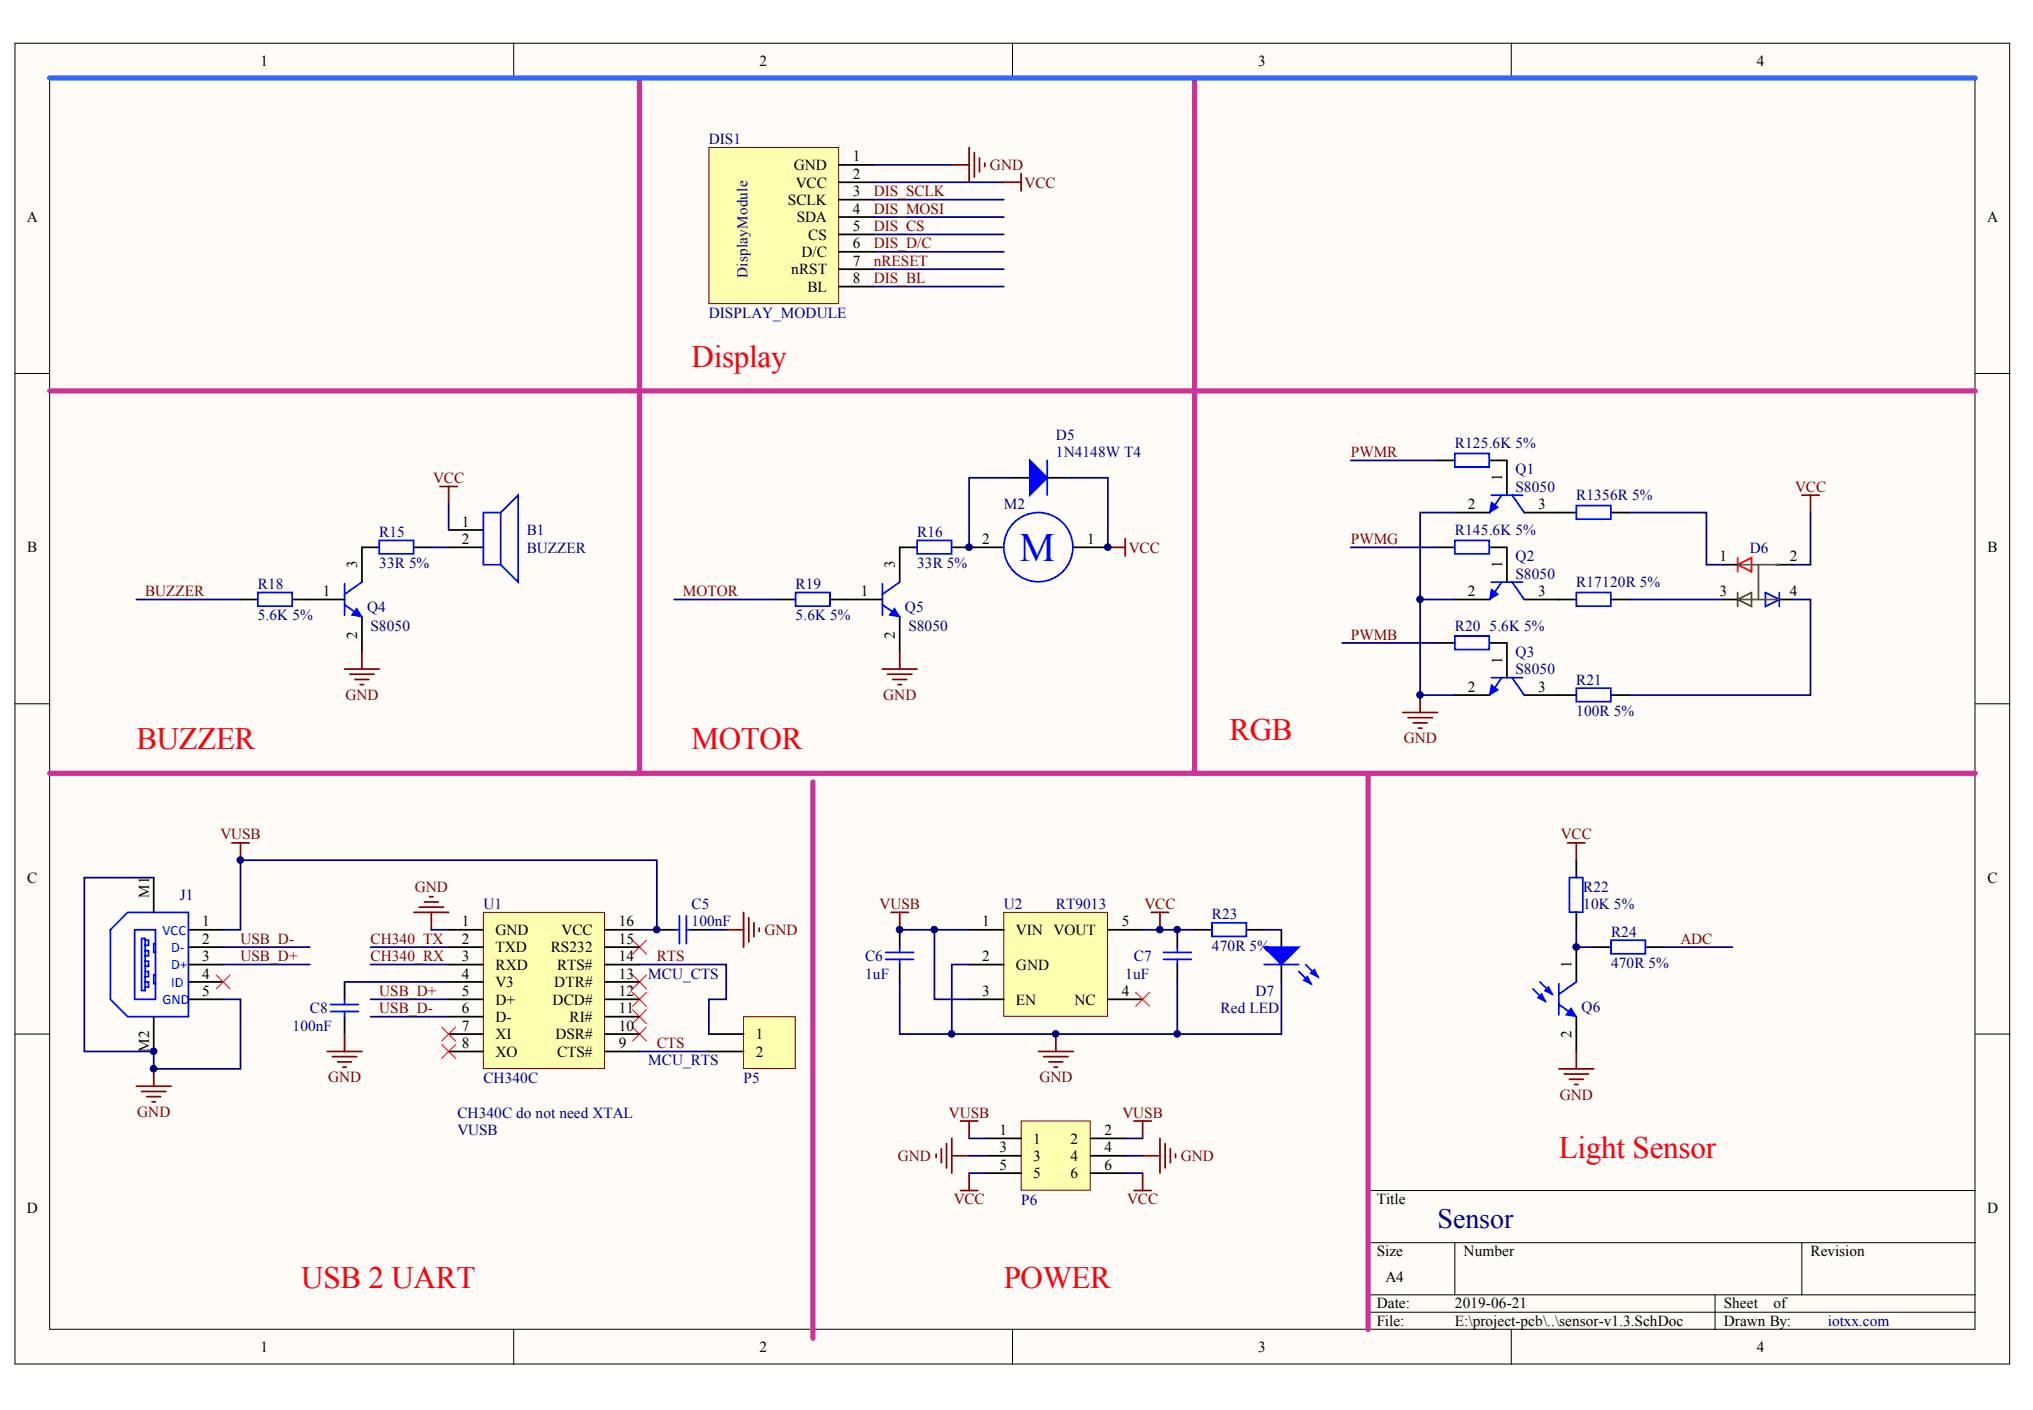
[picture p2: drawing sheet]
<svg xmlns="http://www.w3.org/2000/svg" width="287mm" height="199mm" viewBox="0 0 287 199" stroke-linecap="round" stroke-linejoin="round" font-family="sans-serif">
<g fill="#fffcf8" stroke="#000" stroke-width=".14">
<path d="M2.1 6.1h281.4v186.4h-281.4z"/>
<path d="M7 11h271.6v176.6h-271.6z"/>
</g>
<g fill="none" stroke="#000" stroke-width=".14">
<path d="M72.5 6.1v4.9M142.8 6.1v4.9M213.2 6.1v4.9M2.1 52.7h4.9M278.7 52.7h4.9M2.1 99.3h4.9M278.7 99.3h4.9M2.1 145.9h4.9M278.7 145.9h4.9M193 175.4h85.7M205.2 175.4v7.3M254.2 175.4v7.3"/>
<path d="M278.7 168h-85.7v19.6M72.5 187.6v4.9M142.8 187.6v4.9M193 182.7h85.7M193 185.2h85.7M213.2 187.6v4.9M242 182.7v4.9"/>
</g>
<path d="M245.1 79.7l2-1v2z" fill="none" stroke="#f00" stroke-width=".24"/>
<path d="M245.1 84.6l2-1v2zM245.1 83.6v2" fill="none" stroke="#00bf00" stroke-width=".24"/>
<g fill="none" stroke="#00f" stroke-width=".24">
<path d="M53.5 76.3h4.9v1.9h-4.9zM68.2 72.3h2.4v7.4h-2.4zM70.6 72.3l2.5-2.4v12.2l-2.5-2.4M129.4 76.3h4.8v1.9h-4.8zM147.7 65v4.9M151.4 77.2a4.9 4.9 0 0 0-7.1-4.3 4.9 4.9 0 0 0-.7 8.2 4.9 4.9 0 0 0 7.7-3l.1-.9M205.2 64h4.9v1.9h-4.9zM205.2 76.3h4.9v1.9h-4.9zM210.4 69.9h4.4M211.9 69.9l-1.8 2.4M213.3 69.9l1.7 2.4M222.4 71.3h4.9v2h-4.9z"/>
<path d="M36.4 83.6h4.8v1.9h-4.8zM48.6 85.3l2.5 1.7M48.6 82.4v4.4M51.1 82.1l-2.5 1.8M112.2 83.6h4.9v1.9h-4.9zM124.5 85.3l2.4 1.7M124.5 82.4v4.4M126.9 82.1l-2.4 1.8M205.2 89.7h4.9v2h-4.9zM210.4 82.1h4.4M210.4 95.6h4.4M211.9 82.1l-1.8 2.5"/>
<path d="M211.9 95.6l-1.8 2.5M213.3 82.1l1.7 2.5M213.3 95.6l1.7 2.5M222.4 83.6h4.9v1.9h-4.9zM222.4 97.1h4.9v1.9h-4.9zM249.1 83.6l1.9 1-1.9 1zM251 83.6v2"/>
</g>
<path d="M245.1 78.7v2" fill="none" stroke="#ee0e22" stroke-width=".24"/>
<g fill="none" stroke="#000" stroke-width=".24">
<path d="M53.5 77.2h-2.4v4.9M58.4 77.2h2.4M63.3 77.2h4.9M63.3 74.8h4.9M129.4 77.2h-2.5v4.9M134.3 77.2h7.3M142.8 67.4h2.5M147.7 67.4h2.5M151.4 77.2h4.9M202.8 65h2.4M202.8 77.2h2.4M205.2 72.3h4.9"/>
<path d="M210.1 65h2.5v4.9M210.1 77.2h2.5v4.9M215 72.3h7.4M227.3 72.3h2.4M243.2 79.7h2.4M250.5 79.7h2.5M33.9 84.6h2.5M41.3 84.6h7.3M51.1 87v5M109.8 84.6h2.4M117.1 84.6h7.4M126.9 87v5"/>
<path d="M202.8 90.7h2.4M205.2 84.6h4.9M205.2 98.1h4.9M210.1 90.7h2.5v4.9M215 84.6h7.4M215 98.1h7.4M227.3 84.6h2.4M227.3 98.1h2.4M243.2 84.6h2.4M250.5 84.6h2.5"/>
</g>
<path d="M245.1 79.7h5.9M248.1 79.7v4.9M245.1 84.6h5.9" fill="none" stroke="#505050" stroke-width=".24"/>
<g fill="none" stroke="#800000" stroke-width=".24">
<path d="M134.3 23.3h2.4M136.7 20.8v4.9M137.5 21.6v3.4M138.2 22.3v1.9M138.9 23v.5M141.6 25.7h2.5M144.1 24.5v2.4M62.1 68.6h2.4M63.3 68.6v2.5M156.3 77.2h2.4M158.7 76v2.5M254.2 69.9h2.4"/>
<path d="M255.4 69.9v2.4M48.6 94.4h4.9M49.3 95.1h3.5M50.1 95.9h1.9M50.8 96.6h.5M51.1 92v2.4M124.5 94.4h4.9M125.2 95.1h3.4M126 95.9h1.9M126.7 96.6h.5M126.9 92v2.4M200.4 98.1v2.4"/>
<path d="M197.9 100.5h4.9M198.6 101.3h3.5M199.4 102h1.9M200.1 102.7h.5"/>
</g>
<g fill="none" stroke="#000080" stroke-width=".24">
<path d="M123.3 23.3h11M123.3 25.7h18.3M123.3 28.2h18.3M123.3 30.6h18.3M123.3 33.1h18.3M123.3 35.5h18.3M123.3 38h18.3M123.3 40.4h18.3M63.3 71.1v3.7M142.8 67.4h-6.1v9.8M150.2 67.4h6.1v9.8M190.6 65h12.2"/>
<path d="M190.6 77.2h12.2M229.7 72.3h11v7.4h2.5M255.4 72.3v7.4h-2.4M19.2 84.6h14.7M95.1 84.6h14.7M189.3 90.7h13.5M229.7 84.6h13.5"/>
</g>
<g fill="#00f" stroke="#00f" stroke-width=".14">
<path d="M210.4 70.9l1 .7-1.3 .7z"/>
<path d="M210.4 83.1l1 .8-1.3 .7z"/>
<path d="M210.4 96.6l1 .8-1.3 .7z"/>
<path d="M50.3 85.8l.8 1.2-1.5-.2z"/>
<path d="M126.2 85.8l.7 1.2-1.4-.2z"/>
</g>
<path d="M145.3 65l2.4 2.4-2.4 2.5z" fill="#00f" stroke="#00f" stroke-width=".24"/>
<path d="M90.2 11v98.1M168.5 11v98.1M7 55.2h271.7M7 109.1h271.7" fill="none" stroke="#c39" stroke-width=".73"/>
<path d="M141.6 128.7h14.6v14.7h-14.6z" fill="#ffffb0" stroke="#800000" stroke-width=".14"/>
<g fill="none" stroke="#000" stroke-width=".24">
<path d="M21.7 123.8v4.9M26.6 131.2h4.9M26.6 136.1h4.9M26.6 133.7h4.9M26.6 138.6h4.9M92.7 131.2h2.4M97.6 131.2h2.4M126.9 131.2v2.5M126.9 136.1v2.5M136.7 131.2h4.9M136.7 136.1h4.9M156.3 131.2h4.9"/>
<path d="M166.1 131.2v2.5M166.1 136.1v2.5M168.5 131.2h2.5M175.9 131.2h2.4M180.8 131.2v2.5M180.8 136.1v2.5M21.7 143.5v4.9M26.6 141h4.9M136.7 141h4.9M156.3 141h4.9"/>
</g>
<g fill="none" stroke="#00f" stroke-width=".24">
<path d="M18 128.7h8.6v14.8h-8.6l-2.4-2.5v-9.8zM19 131.2h2.9v9.8h-2.9zM20 132.4h.5v7.4h-.5zM20.5 135.6h.5v.8h-.5M20.5 134.1h.5v.8h-.5M20.5 132.7h.5v.7h-.5M20.5 137.1h.5v.7h-.5M20.5 138.6h.5v.7h-.5M21.9 133.2h-.2v1.2h.2M21.9 137.6h-.2v1.2h.2M95.1 131.2h.7M95.8 129.2v4"/>
<path d="M96.8 129.2v4M96.8 131.2h.8M125 134.4h3.9M125 135.4h3.9M126.9 133.7v.7M126.9 135.4v.7M164.1 134.4h3.9M164.1 135.4h3.9M166.1 133.7v.7M166.1 135.4v.7M171 130.2h4.8v1.9h-4.8zM178.3 136.1h4.9"/>
<path d="M183.2 137.1l1.7 1.7M184.2 136.1l1.7 1.7"/>
</g>
<g fill="none" stroke="#800000" stroke-width=".24">
<path d="M32.7 118.9h2.4M33.9 118.9v2.5M58.4 128.7h4.9M59.1 128h3.5M59.9 127.3h1.9M60.6 126.5h.5M60.8 128.7v2.5M102.5 131.2h2.4M104.9 128.7v5M105.6 129.5v3.4M106.4 130.2v2M107.1 131v.4"/>
<path d="M162.4 128.7h2.5M163.6 128.7v2.5M19.2 153.3h4.9M20 154h3.4M20.7 154.8h2M21.4 155.5h.5M21.7 150.8v2.5M146.5 148.4h4.9M147.2 149.1h3.5M148 149.8h1.9M148.7 150.6h.5M149 145.9v2.5"/>
</g>
<g fill="none" stroke="#000080" stroke-width=".24">
<path d="M60.8 77.2h2.5M31.5 131.2h2.4v-9.8h58.8v9.8h-2.5M31.5 133.7h12.2M31.5 136.1h12.2M48.6 138.6h14.7M52.3 133.7h11M52.3 136.1h11M60.8 131.2h2.5M131.8 131.2v9.8h4.9M136.7 136.1h-2.4v9.8h-7.4v-7.3M161.2 131.2h7.3M166.1 138.6v7.3h-31.8"/>
<path d="M178.3 131.2h2.5M180.8 138.6v7.3h-14.7M52.3 141h11M52.3 143.5h11"/>
</g>
<path d="M89.2 132.7l2 1.9M89.2 137.6l2 1.9M91.2 132.7l-2 1.9M91.2 137.6l-2 1.9M89.2 140l2 2M89.2 142.5l2 1.9M89.2 144.9l2 2M91.2 140l-2 2M91.2 142.5l-2 1.9M91.2 144.9l-2 2M160.2 140l2 2M162.2 140l-2 2" fill="none" stroke="#f00" stroke-width=".14"/>
<g fill="#00f" stroke="#00f" stroke-width=".24">
<path d="M178.3 133.7h4.9l-2.4 2.4z"/>
<path d="M184.4 137.8l.5 1-.9-.5z"/>
<path d="M185.4 136.8l.5 1-1-.5z"/>
</g>
<path d="M68.2 128.7h17.1v22.1h-17.1z" fill="#ffffb0" stroke="#800000" stroke-width=".14"/>
<g fill="none" stroke="#000" stroke-width=".24">
<path d="M63.3 131.2h4.9M63.3 133.7h4.9M63.3 136.1h4.9M63.3 138.6h4.9M85.3 131.2h4.9M85.3 133.7h4.9M85.3 136.1h4.9M85.3 138.6h4.9M63.3 141h4.9M63.3 143.5h4.9M63.3 145.9h4.9M63.3 148.4h4.9"/>
<path d="M85.3 141h4.9M85.3 143.5h4.9M85.3 145.9h4.9M85.3 148.4h4.9"/>
</g>
<path d="M144.1 158.2h9.7v9.7h-9.7z" fill="#ffffb0" stroke="#800000" stroke-width=".14"/>
<path d="M222.4 121.4v2.4M222.4 128.7v2.5M222.4 133.7v4.9M224.8 133.7h2.5M232.2 133.7h2.4M222.4 143.5v4.9M139.2 160.6h4.9M139.2 163.1h4.9M139.2 165.5h4.9M153.9 160.6h4.8M153.9 163.1h4.8M153.9 165.5h4.8" fill="none" stroke="#000" stroke-width=".24"/>
<g fill="none" stroke="#800000" stroke-width=".24">
<path d="M221.2 118.9h2.4M222.4 118.9v2.5M135.5 158.2h2.4M136.7 158.2v2.4M160 158.2h2.4M161.2 158.2v2.4M219.9 150.8h4.9M220.7 151.6h3.4M221.4 152.3h2M222.1 153h.5M222.4 148.4v2.4M132.1 162.8v.5"/>
<path d="M132.8 162.1v2M133.5 161.4v3.4M134.3 160.6v4.9M134.3 163.1h2.4M135.5 168h2.4M136.7 165.5v2.5M160 168h2.4M161.2 163.1h2.4M161.2 165.5v2.5M163.6 160.6v4.9M164.4 161.4v3.4M165.1 162.1v2"/>
<path d="M165.8 162.8v.5"/>
</g>
<path d="M222.4 131.2v2.5h2.4M234.6 133.7h9.8M136.7 163.1h2.5M136.7 160.6h2.5M136.7 165.5h2.5M158.7 163.1h2.5M158.7 160.6h2.5M158.7 165.5h2.5" fill="none" stroke="#000080" stroke-width=".24"/>
<path d="M114.7 110.4v78.4M193 109.1v78.5" fill="none" stroke="#c39" stroke-width=".73"/>
<path d="M216.3 139.5l1.7 1.8M217.2 138.6l1.8 1.7M219.9 138.8v4.4M221.4 123.8h1.9v4.9h-1.9zM222.4 138.6l-2.5 1.7M227.3 132.7h4.8v1.9h-4.8zM219.9 141.8l2.5 1.7" fill="none" stroke="#00f" stroke-width=".24"/>
<path d="M221.6 142.2l.8 1.3-1.5-.3z" fill="#00f" stroke="#00f" stroke-width=".14"/>
<g fill="#00f" stroke="#00f" stroke-width=".24">
<path d="M218.5 139.3l.5 1-1-.5z"/>
<path d="M217.5 140.3l.5 1-1-.5z"/>
</g>
<path d="M62.3 144.9l2 2M62.3 147.4l2 2M64.3 144.9l-2 2M64.3 147.4l-2 2" fill="none" stroke="#f00" stroke-width=".14"/>
<path d="M100 20.8h18.3v22h-18.3z" fill="#ffffb0" stroke="#800000" stroke-width=".14"/>
<path d="M118.4 23.3h4.9M118.4 25.7h4.9M118.4 28.2h4.9M118.4 30.6h4.9M118.4 33.1h4.9M118.4 35.5h4.9M118.4 38h4.9M118.4 40.4h4.9M48.6 138.6v2.4M48.6 143.5v2.4" fill="none" stroke="#000" stroke-width=".24"/>
<path d="M205.2 72.3h-4.8v25.8h4.8M200.4 84.6h4.8M253 84.6h2.4v13.5h-25.7M21.7 123.8h-9.8v24.6h9.8v2.4h12.2v-9.8h-2.4M90.2 136.1h12.3v4.9h-2.5v4.9M100 131.2h2.5M126.9 131.2h9.8M90.2 148.4h9.8" fill="none" stroke="#000080" stroke-width=".24"/>
<path d="M30.5 137.6l2 1.9M32.5 137.6l-2 1.9" fill="none" stroke="#f00" stroke-width=".14"/>
<path d="M46.7 142.7h3.9M46.7 141.8h3.9M48.6 141v.8M48.6 142.7v.8" fill="none" stroke="#00f" stroke-width=".24"/>
<path d="M125.7 128.7h2.5M126.9 128.7v2.5M46.2 148.4h4.9M46.9 149.1h3.4M47.6 149.8h2M48.4 150.6h.5M48.6 145.9v2.5" fill="none" stroke="#800000" stroke-width=".24"/>
<path d="M7 11h271.7" fill="none" stroke="#36f" stroke-width=".73"/>
<path d="M104.9 143.5h7.3v7.3h-7.3z" fill="#ffffb0" stroke="#800000" stroke-width=".14"/>
<path d="M100 145.9h4.9M100 148.4h4.9" fill="none" stroke="#000" stroke-width=".24"/>
<g fill="#000080" stroke="#000080" stroke-width=".14">
<circle cx="21.7" cy="150.8" r=".47"/>
<circle cx="21.7" cy="148.3" r=".47"/>
<circle cx="33.9" cy="121.4" r=".47"/>
<circle cx="92.6" cy="131.2" r=".47"/>
<circle cx="126.9" cy="131.2" r=".47"/>
<circle cx="131.8" cy="131.2" r=".47"/>
<circle cx="134.2" cy="145.9" r=".47"/>
<circle cx="136.7" cy="77.2" r=".47"/>
<circle cx="148.9" cy="145.9" r=".47"/>
<circle cx="156.3" cy="77.2" r=".47"/>
<circle cx="163.6" cy="131.2" r=".47"/>
<circle cx="166.1" cy="145.9" r=".47"/>
<circle cx="166.1" cy="131.2" r=".47"/>
<circle cx="200.3" cy="98.1" r=".47"/>
<circle cx="200.3" cy="84.6" r=".47"/>
<circle cx="222.4" cy="133.6" r=".47"/>
</g>
<text font-size="5.7" fill="#00f" x="143.8" y="79.1">M</text>
<g font-size="4.4" fill="#f00">
<text x="97.6" y="51.7">Display</text>
<text x="19.2" y="105.7">BUZZER</text>
<text x="97.6" y="105.7">MOTOR</text>
<text x="173.4" y="104.5">RGB</text>
<text x="219.9" y="163.3">Light Sensor</text>
<text x="42.5" y="181.7">USB 2 UART</text>
<text x="141.6" y="181.7">POWER</text>
</g>
<text font-size="3.9" fill="#000080" x="202.8" y="173.2">Sensor</text>
<g font-size="2.2">
<text x="36.8" y="9.3">1</text>
<text x="107.1" y="9.3">2</text>
<text x="177.5" y="9.3">3</text>
<text x="247.9" y="9.3">4</text>
<text x="120.3" y="22.8">1</text>
<text x="111.2" y="28.9">SCLK</text>
<text x="112" y="24">GND</text>
<text x="112.3" y="26.5">VCC</text>
<text x="120.3" y="25.2">2</text>
<text x="120.3" y="27.7">3</text>
<text x="3.8" y="31.3">A</text>
<text x="112.4" y="31.4">SDA</text>
<text x="114" y="33.8">CS</text>
<text x="120.3" y="30.1">4</text>
<text x="120.3" y="32.6">5</text>
<text x="120.3" y="35.1">6</text>
<text x="280.4" y="31.3">A</text>
<text x="111.6" y="38.7">nRST</text>
<text x="113.1" y="36.3">D/C</text>
<text x="113.9" y="41.2">BL</text>
<text x="120.3" y="37.5">7</text>
<text x="120.3" y="40">8</text>
<text x="207.1" y="71.8">2</text>
<text x="217" y="71.8">3</text>
<text x="3.8" y="77.9">B</text>
<text x="65.1" y="74.3">1</text>
<text x="65.1" y="76.8">2</text>
<text x="138.6" y="76.8">2</text>
<text x="153.4" y="76.8">1</text>
<text x="280.4" y="77.9">B</text>
<text x="242.6" y="79.2">1</text>
<text x="252.5" y="79.2">2</text>
<text x="45.6" y="84.1">1</text>
<text x="121.4" y="84.1">1</text>
<text x="207.1" y="84.1">2</text>
<text x="217" y="84.1">3</text>
<text x="242.6" y="84.1">3</text>
<text x="252.5" y="84.1">4</text>
<text x="207.1" y="97.6">2</text>
<text x="217" y="97.6">3</text>
<text x="3.8" y="124.5">C</text>
<text x="280.4" y="124.5">C</text>
<text x="28.5" y="130.7">1</text>
<text x="65.1" y="130.7">1</text>
<text x="69.9" y="131.9">GND</text>
<text x="79.2" y="131.9">VCC</text>
<text x="87.3" y="130.7">16</text>
<text x="138.6" y="130.7">1</text>
<text x="143.3" y="131.9">VIN VOUT</text>
<text x="158.3" y="130.7">5</text>
<text x="28.5" y="133.2">2</text>
<text x="28.5" y="135.6">3</text>
<text x="65.1" y="133.2">2</text>
<text x="65.1" y="135.6">3</text>
<text x="69.9" y="134.4">TXD</text>
<text x="69.9" y="136.9">RXD</text>
<text x="77.7" y="134.4">RS232</text>
<text x="78.6" y="136.9">RTS#</text>
<text x="87.3" y="135.6">14</text>
<text x="87.3" y="133.2">15</text>
<text x="138.6" y="135.6">2</text>
<text x="143.3" y="136.9">GND</text>
<text x="28.5" y="138.1">4</text>
<text x="28.5" y="140.5">5</text>
<text x="65.1" y="138.1">4</text>
<text x="65.1" y="140.5">5</text>
<text x="65.1" y="143">6</text>
<text x="69.9" y="139.3">V3</text>
<text x="69.9" y="141.8">D+</text>
<text x="78" y="141.8">DCD#</text>
<text x="78.2" y="139.3">DTR#</text>
<text x="87.3" y="143">11</text>
<text x="87.3" y="140.5">12</text>
<text x="87.3" y="138.1">13</text>
<text x="138.6" y="140.5">3</text>
<text x="143.3" y="141.8">EN</text>
<text x="151.6" y="141.8">NC</text>
<text x="158.3" y="140.5">4</text>
<text x="65.1" y="145.4">7</text>
<text x="65.1" y="147.9">8</text>
<text x="69.9" y="144.2">D-</text>
<text x="69.9" y="146.7">XI</text>
<text x="69.9" y="149.1">XO</text>
<text x="78.3" y="146.7">DSR#</text>
<text x="78.6" y="149.1">CTS#</text>
<text x="80.4" y="144.2">RI#</text>
<text x="87.3" y="147.9">9</text>
<text x="87.3" y="145.4">10</text>
<text x="106.6" y="146.7">1</text>
<text x="106.6" y="149.1">2</text>
<text x="141" y="160.2">1</text>
<text x="145.8" y="161.4">1</text>
<text x="151" y="161.4">2</text>
<text x="155.8" y="160.2">2</text>
<text x="141" y="162.6">3</text>
<text x="141" y="165.1">5</text>
<text x="145.8" y="163.8">3</text>
<text x="145.8" y="166.3">5</text>
<text x="151" y="163.8">4</text>
<text x="151" y="166.3">6</text>
<text x="155.8" y="162.6">4</text>
<text x="155.8" y="165.1">6</text>
<text x="3.8" y="171.1">D</text>
<text x="194.2" y="169.9">Title</text>
<text x="280.3" y="171.1">D</text>
<text x="194.2" y="177.3">Size</text>
<text x="206.5" y="177.3">Number</text>
<text x="255.4" y="177.3">Revision</text>
<text x="194.2" y="184.6">Date:</text>
<text x="195.5" y="181">A4</text>
<text x="205.2" y="184.6">2019-06-21</text>
<text x="243.2" y="184.6">Sheet</text>
<text x="250.2" y="184.6">of</text>
<text x="36.8" y="190.8">1</text>
<text x="107.1" y="190.8">2</text>
<text x="177.5" y="190.8">3</text>
<text x="194.2" y="187.1">File:</text>
<text x="205.2" y="187.1">E:\project-pcb\..\sensor-v1.3.SchDoc</text>
<text x="243.2" y="187.1">Drawn By:</text>
<text x="247.9" y="190.8">4</text>
</g>
<g font-size="2.2" fill="#000080">
<text x="100" y="20.3">DIS1</text>
<text x="100" y="44.9">DISPLAY_MODULE</text>
<text x="149" y="64.5">1N4148W T4</text>
<text x="149" y="62">D5</text>
<text x="205.2" y="63.3">R125.6K 5%</text>
<text x="141.6" y="71.8">M2</text>
<text x="213.8" y="69.4">S8050</text>
<text x="213.8" y="66.9">Q1</text>
<text x="222.4" y="70.6">R1356R 5%</text>
<text x="53.5" y="75.8">R15</text>
<text x="74.3" y="75.5">B1</text>
<text x="74.3" y="78">BUZZER</text>
<text x="129.4" y="75.8">R16</text>
<text x="205.2" y="75.5">R145.6K 5%</text>
<text x="246.9" y="78">D6</text>
<text x="36.4" y="83.1">R18</text>
<text x="53.5" y="80.2">33R 5%</text>
<text x="112.2" y="83.1">R19</text>
<text x="129.4" y="80.2">33R 5%</text>
<text x="213.8" y="81.7">S8050</text>
<text x="213.8" y="79.2">Q2</text>
<text x="222.4" y="82.9">R17120R 5%</text>
<text x="36.4" y="87.5">5.6K 5%</text>
<text x="51.8" y="86.3">Q4</text>
<text x="52.3" y="89">S8050</text>
<text x="112.2" y="87.5">5.6K 5%</text>
<text x="127.7" y="86.3">Q5</text>
<text x="128.2" y="89">S8050</text>
<text x="205.2" y="89">R20</text>
<text x="210.1" y="89">5.6K 5%</text>
<text x="213.8" y="95.2">S8050</text>
<text x="213.8" y="92.7">Q3</text>
<text x="222.4" y="101">100R 5%</text>
<text x="222.4" y="96.6">R21</text>
<text x="223.4" y="125.8">R22</text>
<text x="25.4" y="127">J1</text>
<text x="68.2" y="128.3">U1</text>
<text x="97.6" y="130.7">100nF</text>
<text x="97.6" y="128.3">C5</text>
<text x="141.6" y="128.3">U2</text>
<text x="149" y="128.3">RT9013</text>
<text x="171" y="129.7">R23</text>
<text x="223.4" y="128.3">10K 5%</text>
<text x="122" y="135.6">C6</text>
<text x="160" y="135.6">C7</text>
<text x="171" y="134.2">470R 5%</text>
<text x="227.3" y="136.6">470R 5%</text>
<text x="227.3" y="132.2">R24</text>
<text x="43.7" y="143">C8</text>
<text x="91.4" y="138.1">MCU_CTS</text>
<text x="122" y="138.1">1uF</text>
<text x="158.7" y="138.1">1uF</text>
<text x="172.2" y="143">Red LED</text>
<text x="177.1" y="140.5">D7</text>
<text x="223.1" y="142.7">Q6</text>
<text x="41.3" y="145.4">100nF</text>
<text x="68.2" y="152.8">CH340C</text>
<text x="91.4" y="150.3">MCU_RTS</text>
<text x="104.9" y="152.8">P5</text>
<text x="64.5" y="157.7">CH340C do not need XTAL</text>
<text x="64.5" y="160.2">VUSB</text>
<text x="144.1" y="170">P6</text>
<text x="257.9" y="187.1">iotxx.com</text>
</g>
<g font-size="2.2" fill="#800000">
<text x="123.3" y="27.7">DIS_SCLK</text>
<text x="139.7" y="24">GND</text>
<text x="144.6" y="26.5">VCC</text>
<text x="123.3" y="30.1">DIS_MOSI</text>
<text x="123.3" y="35.1">DIS_D/C</text>
<text x="123.3" y="32.6">DIS_CS</text>
<text x="123.3" y="37.5">nRESET</text>
<text x="123.3" y="40">DIS_BL</text>
<text x="190.6" y="64.5">PWMR</text>
<text x="61.1" y="68.2">VCC</text>
<text x="253.2" y="69.4">VCC</text>
<text x="159.2" y="78">VCC</text>
<text x="190.6" y="76.8">PWMG</text>
<text x="20.5" y="84.1">BUZZER</text>
<text x="96.3" y="84.1">MOTOR</text>
<text x="190.6" y="90.2">PWMB</text>
<text x="48.7" y="98.8">GND</text>
<text x="124.6" y="98.8">GND</text>
<text x="198" y="104.9">GND</text>
<text x="31.1" y="118.5">VUSB</text>
<text x="220.2" y="118.5">VCC</text>
<text x="58.5" y="125.8">GND</text>
<text x="107.8" y="131.9">GND</text>
<text x="124.1" y="128.3">VUSB</text>
<text x="161.5" y="128.3">VCC</text>
<text x="33.9" y="133.2">USB_D-</text>
<text x="33.9" y="135.6">USB_D+</text>
<text x="52.3" y="133.2">CH340_TX</text>
<text x="52.3" y="135.6">CH340_RX</text>
<text x="92.7" y="135.6">RTS</text>
<text x="237.1" y="133.2">ADC</text>
<text x="53.5" y="143">USB_D-</text>
<text x="53.5" y="140.5">USB_D+</text>
<text x="92.7" y="147.9">CTS</text>
<text x="46.3" y="152.8">GND</text>
<text x="146.6" y="152.8">GND</text>
<text x="220.1" y="155.2">GND</text>
<text x="19.4" y="157.7">GND</text>
<text x="133.9" y="157.7">VUSB</text>
<text x="158.4" y="157.7">VUSB</text>
<text x="126.7" y="163.8">GND</text>
<text x="166.6" y="163.8">GND</text>
<text x="134.5" y="169.9">VCC</text>
<text x="159" y="169.9">VCC</text>
</g>
<text font-size="2.1" fill="#000080" x="105.5" y="39.2" transform="rotate(-90 105.5 39.2)">DisplayModule</text>
<g font-size="2.1">
<text x="211.9" y="67.9" transform="rotate(-90 211.9 67.9)">1</text>
<text x="50.4" y="80.2" transform="rotate(-90 50.4 80.2)">3</text>
<text x="126.3" y="80.2" transform="rotate(-90 126.3 80.2)">3</text>
<text x="211.9" y="80.2" transform="rotate(-90 211.9 80.2)">1</text>
<text x="50.4" y="90.1" transform="rotate(-90 50.4 90.1)">2</text>
<text x="126.3" y="90.1" transform="rotate(-90 126.3 90.1)">2</text>
<text x="211.9" y="93.7" transform="rotate(-90 211.9 93.7)">1</text>
<text x="21" y="126.8" transform="rotate(-90 21 126.8)">M1</text>
<text x="221.7" y="136.6" transform="rotate(-90 221.7 136.6)">1</text>
<text x="21" y="148.5" transform="rotate(-90 21 148.5)">M2</text>
<text x="221.7" y="146.5" transform="rotate(-90 221.7 146.5)">2</text>
</g>
<g font-size="2" fill="#00f">
<text x="22.9" y="131.9">VCC</text>
<text x="24.1" y="134.3">D-</text>
<text x="24.1" y="136.8">D+</text>
<text x="22.9" y="141.7">GND</text>
<text x="24.1" y="139.3">ID</text>
</g>
</svg>
